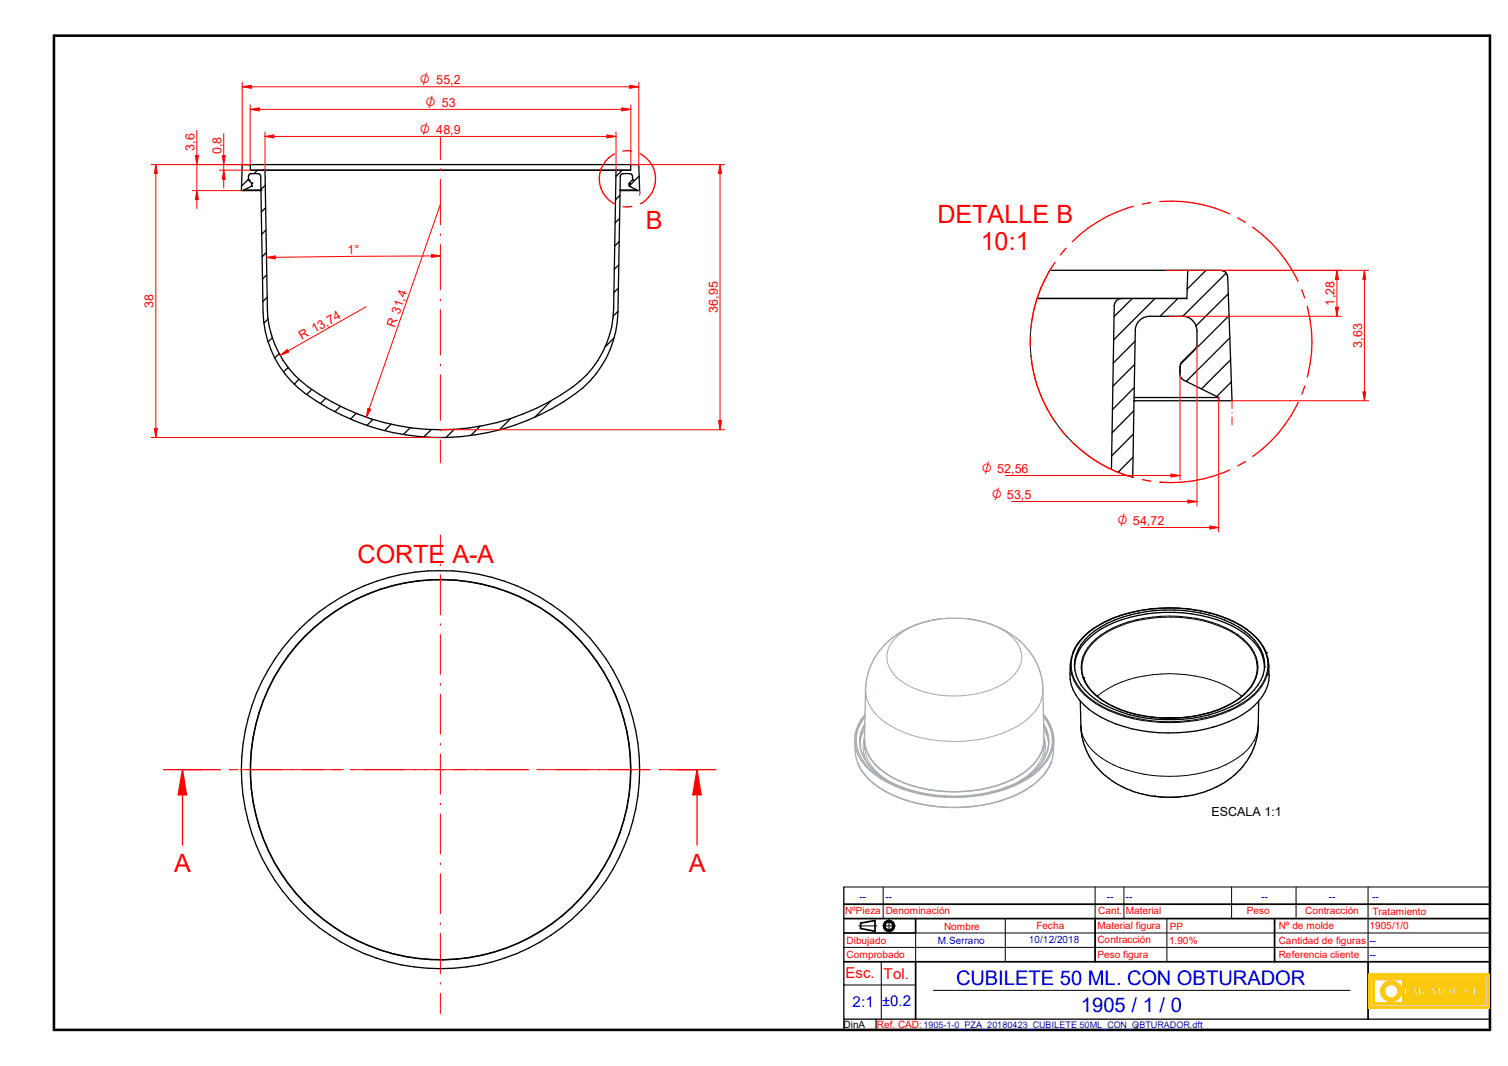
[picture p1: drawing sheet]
<svg xmlns="http://www.w3.org/2000/svg" width="297mm" height="210mm" viewBox="0 0 297 210" stroke-linecap="round" stroke-linejoin="round" font-family="sans-serif">
<path d="M10.6 7h282.9v195.9h-282.9z" fill="none" stroke="#000" stroke-width=".51"/>
<g fill="none" stroke="#000" stroke-width=".34">
<path d="M166.2 178.1h127.3M166.2 189.5h127.3M166.2 183.8h14.1M166.2 181h127.3M169.5 181.9v1M172.3 181.4v2.1M251 181v8.5M269.5 189.5v11.3"/>
<circle cx="175.1" cy="182.4" r="1.07"/>
<circle cx="175.1" cy="182.4" r=".8"/>
</g>
<path d="M166.2 174.8v28.1h127.3v-28.1M166.2 200.8h127.3M172.6 200.8v2.1" fill="none" stroke="#000" stroke-width=".25"/>
<g fill="none" stroke="#000" stroke-width=".2">
<path d="M173.9 174.8v6.2M221.4 174.8v6.2M242.6 174.8v6.2M255.3 174.8v6.2M269.5 174.8v14.7M166.2 194.1h14.1M166.2 186.6h127.3M169.1 182.4h3.6M173.9 182.4h2.4M175.1 181.2v2.4M180.3 183.8v5.7M183.9 195.1h82"/>
<path d="M198 181v8.5M229.8 181v8.5"/>
</g>
<g fill="#faca0a">
<path d="M269.6 191.9v6.7h23.7v-6.7zM270 192.3h22.9v5.9h-22.9z" fill-rule="evenodd"/>
<path d="M270.3 192.6v5.3h22.3v-5.3zM289.3 195.9a.2 .2 0 0 1 .4 0 .2 .2 0 0 1-.4 0zM290.2 194.5h.4v1.4h.7v.2h-1.1zM291.4 195.9a.21 .21 0 0 1 .4 0 .21 .21 0 0 1-.4 0zM270.7 193h5.6v4.5h-5.6zM276.6 194.5h.7a.49 .49 0 0 1 .6 .5 .49 .49 0 0 1-.7 .5h-.1v.6h-.5zM278.4 194.5h.4l.4 1.6h-.4l-.1-.4h-.5l-.1 .4h-.2zM279.4 194.5h.4v.7l.6-.7h.2l-.4 .5 .6 1.1h-.6l-.3-.7-.1 .7h-.4zM280.8 195.2h.6v.2h-.6zM282 194.5h.3l.5 1.1 .6-1.1h.3l.2 1.6h-.5l-.1-1-.5 1h-.2l-.4-.9-.1 .9h-.4zM284.2 194.8a.9 .9 0 0 1 1.4-.1 .9 .9 0 0 1-.3 1.4 .89 .89 0 0 1-1.1-.2 .89 .89 0 0 1 0-1.1zM286.1 194.5h.5v1.4h.6v.2h-1.1zM288.2 194.6a.59 .59 0 0 1 1 .3l-.2 .1a.28 .28 0 0 0-.3-.4 .28 .28 0 0 0-.3 .3l.1 .1a.64 .64 0 0 1 .6 .3 .64 .64 0 0 1 0 .7 .58 .58 0 0 1-.6 .1 .58 .58 0 0 1-.4-.5l.2-.1a.28 .28 0 0 0 .2 .5 .28 .28 0 0 0 .3-.4 .64 .64 0 0 1-.6-.3 .64 .64 0 0 1 0-.7z" fill-rule="evenodd"/>
</g>
<g fill="none" stroke="#faca0a" stroke-width=".25">
<path d="M277.2 195.5h.1M277.2 195.5h-.1v.6h-.5v-1.6h.9a.48 .48 0 0 1 .4 .6 .48 .48 0 0 1-.6 .4M278.4 194.5h.4l.4 1.6h-.4l-.1-.4h-.5l-.1 .4h-.2zM279.8 195.5h.1M279.9 195.4l.3 .7h.6l-.6-1.1 .4-.5h-.2l-.6 .7v-.7h-.4v1.6h.4v-.6M282 194.5h.3l.5 1.1 .6-1.1h.3l.2 1.6h-.5l-.1-1-.5 1h-.2l-.4-.9-.1 .9h-.4zM284.2 194.8a.9 .9 0 0 1 1.4-.1 .9 .9 0 0 1-.3 1.4 .89 .89 0 0 1-1.1-.2 .89 .89 0 0 1 0-1.1zM288.3 195.7h.1M288.3 195.7v-.2l-.2 .1v.3l.6 .2M288.3 195.7l.3 .3M288.6 195.5h.1M288.6 196h.1"/>
<path d="M288.6 194.5l-.4 .1a.53 .53 0 0 0-.1 .6 .53 .53 0 0 0 .5 .3M288.6 195.5l.3 .3M288.7 194.5h.1M288.7 195h.1M288.7 196.1h.1M288.7 194.5l.4 .1 .1 .3M288.7 195a.6 .6 0 0 1 .4 1M288.9 195.8h.1M288.9 195.8l-.3 .2M289.1 196h.1M289.1 196l-.4 .1M289.2 194.9h.1"/>
<path d="M289.2 194.9l-.2 .1-.2-.4-.4 .1v.2l.3 .1"/>
</g>
<path d="M272.3 194.1a2.06 2.06 0 0 1 2.3-.8 2.06 2.06 0 0 1 1.5 1.9h-.8a1.34 1.34 0 0 0-2-1.1 1.34 1.34 0 0 0 0 2.3 1.34 1.34 0 0 0 2-1h.8a2.06 2.06 0 0 1-2.8 1.8 2.06 2.06 0 0 1-1-3.1z" fill-rule="evenodd" fill="#faca0a"/>
<path d="M272.7 193.7a2.04 2.04 0 0 1 2.1-.3 2.04 2.04 0 0 1 1.3 1.8h-.8a1.32 1.32 0 0 0-2-1.1 1.32 1.32 0 0 0 0 2.3 1.32 1.32 0 0 0 2-1h.8a2.04 2.04 0 0 1-3 1.7 2.04 2.04 0 0 1-.4-3.4z" fill="none" stroke="#faca0a" stroke-width=".25"/>
<path d="M277.1 194.6a.32 .32 0 0 1 .4 .4 .32 .32 0 0 1-.4 .3z" fill-rule="evenodd" fill="#faca0a"/>
<path d="M277.1 194.6l.4 .2-.2 .5h-.2z" fill="none" stroke="#faca0a" stroke-width=".25"/>
<path d="M278.4 194.9l.2 .7h-.4z" fill="#faca0a"/>
<path d="M278.4 194.9l.2 .7h-.4z" fill="none" stroke="#faca0a" stroke-width=".25"/>
<path d="M284.6 194.9l.1-.2a.49 .49 0 0 1 .8 .5 .65 .65 0 0 1-.5 .8 .69 .69 0 0 1-.4-1.1z" fill-rule="evenodd" fill="#faca0a"/>
<path d="M269.6 191.9h23.7v6.7h-23.7zM270 192.3h22.9v5.9h-22.9zM270.3 192.6h22.3v5.3h-22.3zM270.7 193h5.6v4.5h-5.6zM280.8 195.2h.6v.2h-.6zM284.7 194.7a.6 .6 0 0 1 .8 .6 .6 .6 0 0 1-.8 .6 .82 .82 0 0 1 0-1.2zM286.1 194.5h.5v1.4h.6v.2h-1.1zM289.3 195.8l.3-.1 .1 .3-.3 .1zM290.2 194.5h.4v1.4h.7v.2h-1.1zM291.5 195.8l.3-.1v.3l-.3 .1z" fill="none" stroke="#faca0a" stroke-width=".25"/>
<path d="M166.2 174.8h127.3M215.7 174.8v6.2M173.6 189.5v11.3M180.3 183.8h113.2" fill="none" stroke="#000" stroke-width=".2"/>
<path d="M169.5 182.9l2.8 .6M172.3 181.4l-2.8 .5M180.3 181v2.8M180.3 189.5v11.3M215.7 181v8.5" fill="none" stroke="#000" stroke-width=".34"/>
<g fill="none" stroke="#a4adb2" stroke-width=".25">
<path d="M185 122l1.9-.2 4.1 .2M185 122h.1M185 122a17 17 0 0 0-12.8 7.7 12.8 12.8 0 0 0-1.7 6.2l-.2 9.8M190.9 122l3 .6 1.5 .4a17 17 0 0 1 5.8 3.6l1.7 2a12.7 12.7 0 0 1 2.5 7.3l.2 9.8M191 122h.1M168.4 146l.2 3.1 .3 1.1M168.9 150.3l.1 .3a11.6 11.6 0 0 0 4.9 5.1 21.2 21.2 0 0 0 4.9 2.1 32.8 32.8 0 0 0 8.2 1.3h2a29.5 29.5 0 0 0 8.9-1.6l1.7-.6a17.9 17.9 0 0 0 4.7-2.9l1.4-1.4 .7-1.1 .6-1.2M169.2 142.9a6.1 6.1 0 0 0-.6 3.2M169.2 143l-.5 1.9M169.7 144.4l-.3 1.9M169.7 144.3a6.3 6.3 0 0 0 0 4M169.7 148.2a10.2 10.2 0 0 0 5.1 5.5"/>
<path d="M170.3 145.8a6.9 6.9 0 0 0 2.1 4.8M170.3 145.6a8.1 8.1 0 0 0 4 6.7M170.3 145.7v2M170.3 143l-.7 1.5M170.3 141.1l-1.1 1.8M170.3 141.2l-1.1 1.8M170.4 140.8a7.4 7.4 0 0 0 .9 11 24.4 24.4 0 0 0 14.8 5.3 28 28 0 0 0 17.5-4.5 8.5 8.5 0 0 0 3.9-7.9 8.7 8.7 0 0 0-2-3.9M173.1 151.3l2.4 1.7 1.3 .7M175.3 152.9l2.9 1.4M178 154.2a28.8 28.8 0 0 0 19.9 0M201.7 152.2a25.1 25.1 0 0 1-15.6 3.7 25.2 25.2 0 0 1-6.6-1.2M203.6 150.5a14.3 14.3 0 0 1-4.5 3.2"/>
<path d="M204.3 149.6l-.8 1-.9 .9M205.3 147.7l-.4 .9-.6 1.1M205.5 141.1l1.2 2M205.5 141.2l1.2 1.9M205.6 143a7.3 7.3 0 0 1 .9 3.3M205.6 145.7v.9l-.7 2.2M205.6 145.6l-.1 1.2M205.6 145.7v2M206.2 148.1a10.3 10.3 0 0 1-5.2 5.7 29.1 29.1 0 0 1-26.3-.1M206.2 144.3l.3 1.9M206.5 146.2l-.3 1.9M206.7 143.1a7.1 7.1 0 0 1-1.8 8.1 20.5 20.5 0 0 1-11.1 5.2 30.9 30.9 0 0 1-18.7-2.3 10.7 10.7 0 0 1-6.4-7.3l-.1-1"/>
<path d="M206.7 143.1l.6 2v1M207 150.3h.1M207.6 146l-.3 3.1-.3 1.1"/>
</g>
<g fill="none" stroke="#a4adb2" stroke-width=".2">
<path d="M170.5 135.9a8.7 8.7 0 0 0 5 7.1 27.3 27.3 0 0 0 20.6 1.9 14.2 14.2 0 0 0 8.6-6 6.6 6.6 0 0 0 .7-3M185 122a14 14 0 0 0-9.1 4.2 5.1 5.1 0 0 0 .8 7.4 18.5 18.5 0 0 0 14.2 3.3 14.2 14.2 0 0 0 9-4.1 5 5 0 0 0-.7-7.4 14.7 14.7 0 0 0-8.2-3.4M170.3 145.2a6.4 6.4 0 0 0 .6 5.3M170.3 143.7l-.8 1.7-.1 .9M170.3 147.7a8.7 8.7 0 0 0 4.3 5.9M170.3 142.9l-.6 1.5M170.3 142.5a6.8 6.8 0 0 0 1.1 8.7l1 .9 2.3 1.6M170.3 142.8l-.6 1.5M205.6 143.7l.4 .8 .5 1.8M205.6 142.9l.6 1.6M205.6 142.5a6.9 6.9 0 0 1-1.4 8.9l-2 1.7-1.2 .7M205.6 142.8l.6 1.5"/>
<path d="M205.6 145.2a6 6 0 0 1-.6 5.3M205.6 147.7a8.9 8.9 0 0 1-4.3 6M207 150.2a11.9 11.9 0 0 1-6.5 6.2 30.6 30.6 0 0 1-26.4-.7 11.6 11.6 0 0 1-5.2-5.5"/>
</g>
<g fill="none" stroke="#000" stroke-width=".25">
<path d="M74.9 116.1a37.1 37.1 0 0 0-16.6 11.2M79.8 114.8a38.5 38.5 0 0 0-16 7.2M79.8 114.9l-2.4 .5M84.9 114.3l-5.1 .6M84.9 114.3a37.1 37.1 0 0 1 27.7 10.2M84.9 114.2l-5.1 .6M87.4 114.2a37.5 37.5 0 0 1 12.4 2.3M102.1 117.4a37.3 37.3 0 0 1 12.2 8.9M51.9 138a38.7 38.7 0 0 0-2.5 12.4M51.9 138a36.9 36.9 0 0 0-2.6 12.4M58.3 127.3a39.3 39.3 0 0 0-6.4 10.7M58.3 127.2a36.3 36.3 0 0 0-6.4 10.8"/>
<path d="M61.9 123.6l-1.9 1.7-1.7 1.9M114.3 126.3l3.2 4 1.4 2.1M114.3 126.3l3.2 3.9 1.4 2.1M118.9 132.4a38.6 38.6 0 0 1 4 9.2M49.3 152.9a36.8 36.8 0 0 0 2.6 12.3M49.3 150.4v2.5M49.4 152.9l.5 5 .5 2.5M122.9 141.6l1 5M122.9 141.6l.6 2.5 .4 2.5M123.5 159.2l-.6 2.4M123.9 146.6l.3 5M123.9 156.7l-1 4.9"/>
<path d="M124.2 151.6l-.3 5.1M51 162.9l.9 2.3M51.9 165.2a38.2 38.2 0 0 0 11.9 16.1M51.9 165.2a36.6 36.6 0 0 0 10 14.5M118.9 170.9a37.5 37.5 0 0 1-16.8 14.9M118.9 170.9a36.9 36.9 0 0 1-16.8 14.9M122.9 161.6a38.6 38.6 0 0 1-4 9.3M63.8 181.2a37.1 37.1 0 0 0 13.6 6.7M63.8 181.3a37.1 37.1 0 0 0 13.6 6.6M77.4 187.9l2.4 .6 2.5 .3M79.8 188.4l5.1 .7h2.5M84.9 189l2.5 .1"/>
<path d="M92.4 188.6l-5 .5M94.9 188.2l-2.5 .5-5 .4M102.1 185.8l-4.7 1.7-2.5 .7M102.1 185.8l-2.3 1-4.9 1.4"/>
<circle cx="86.8" cy="151.6" r="39.2"/>
</g>
<g fill="none" stroke="#f00" stroke-width=".2">
<path d="M86.7 105.4v3.9M86.7 111.1v.3M86.7 113.2v7.9M86.7 122.9v.3M86.7 125v7.9M86.7 134.7v.3M86.7 136.8v7.9M35.9 151.6h7.5M45.2 151.6h1.7M47.3 151.6h20.3M69 151.6h35.2M86.7 146.5v.3"/>
<path d="M86.7 148.5v8M86.7 158.2v.3M105.7 151.6h2M107.8 151.6h20.3M129.8 151.6h7.5M86.7 160.4v7.8M86.7 170v.3M86.7 172.1v7.9M86.7 181.8v.3M86.7 183.9v7.9M86.7 193.6v.3M86.7 195.7v4"/>
</g>
<path d="M39.6 151.6h-3.7v14.9M133.6 151.6h3.7" fill="none" stroke="#f00" stroke-width=".25"/>
<path d="M35.9 151.6l.8 5h-1.6z" fill="#f00"/>
<path d="M35.9 151.6l.8 5h-1.6zM137.3 151.6v14.9" fill="none" stroke="#f00" stroke-width=".25"/>
<path d="M137.3 151.6l.8 5h-1.7z" fill="#f00"/>
<g fill="none" stroke="#f00" stroke-width=".25">
<path d="M121 30.3a5.5 5.5 0 0 0 0 9.8M122.7 29.8h1.7M126.1 30.3a5.5 5.5 0 0 1 .1 9.8M226.7 39.9l-1.7 .3M228.4 39.7a27.7 27.7 0 0 1 13.7 2.4M124.5 40.7h-1.8M207.8 51.6a27.2 27.2 0 0 0-4.8 13.1M210 48.9l-1.1 1.3M223.2 40.6a26.9 26.9 0 0 0-12 7M243.8 42.9l1.4 .9M246.7 44.7a27.3 27.3 0 0 1 9 10.7M256.4 57.1l.6 1.6"/>
<path d="M202.9 66.5v1.7M203.1 70a26.7 26.7 0 0 0 4.7 13.1M255.7 79.2a26.7 26.7 0 0 1-8.9 10.7M257 76l-.6 1.6M257.5 60.4a26.5 26.5 0 0 1 0 13.9M208.9 84.5l1.1 1.4M211.2 87.1a26.9 26.9 0 0 0 12.1 7M225 94.5l1.7 .3M228.5 95h.1M242.2 92.6a28 28 0 0 1-13.7 2.4M245.3 90.9l-1.5 .9M32.2 151.6h3.7"/>
<path d="M137.3 151.6l.8 5h-1.7zM137.3 151.6h3.7"/>
</g>
<g fill="none" stroke="#000" stroke-width=".25">
<path d="M48 37.4h3.4M48 37.4v.1M48.9 35.4h.1M48.9 35.3l-1.3 1.4M48.9 35.4v-.6a.58 .58 0 0 1 .6-.6h1.3a.58 .58 0 0 1 .6 .6v2.7M49 35.5h.1M49 35.5l.5 .6M49.3 32.4v1.1h74.9v-1.1M49.4 36.7l-1.4 .7M49.5 36.7h.1M49.5 36.1h.1M49.6 36.1h.1"/>
<path d="M49.6 36.2h.1M49.6 36.2l-.1 .5M50.7 33.5l-.7 .7M51.4 37.5h.1M51.4 37.5h-3.9l.3-5h77.9l.3 5h-3.9M51.4 37.5l.4 24a20.8 20.8 0 0 0 2.3 9M51.9 33.5l.3 .3 .5 27a19.9 19.9 0 0 0 10.3 17 44.5 44.5 0 0 0 26.5 6.8M52.2 36.5l-.8 .8M121.6 33.5l-.3 .3-.4 27a19.9 19.9 0 0 1-10.4 17 44.2 44.2 0 0 1-21 6.8M122.1 38.5l-.9 .8M122.1 37.5h.1M122.1 37.4h3.3"/>
<path d="M122.1 37.5l-.4 24a20.6 20.6 0 0 1-10.6 17.6 45.1 45.1 0 0 1-52.4-2.7 21.1 21.1 0 0 1-4.6-5.9M122.6 33.5l-1.3 1.3M123.9 36.2h.1M123.9 36.2l.1 .5M124 36.2h.1M124 36.1h.1M124.1 36.7h.1M124.1 36.7l1.3 .7M124.5 35.5l-.5 .6M124.5 35.5h.1M124.6 35.4h.1M124.6 35.4v-.6a.58 .58 0 0 0-.6-.6h-1.3a.58 .58 0 0 0-.5 .6l-.1 2.7"/>
<path d="M125.4 37.4l.1 .1M125.9 34.7l-1.9 1.9M52.3 40.9l-.8 .8M52.4 45.3l-.8 .8M52.5 49.7l-.9 .9M52.5 54.1l-.8 .9M52.6 58.6l-.8 .8M121.8 56.8l-.9 .8M121.9 52.2l-.9 .8M121.9 47.6l-.8 .9M122 43.1l-.8 .8M206.8 53.3h33.6a1.37 1.37 0 0 1 1.4 1.3l.9 24.4h-19.3"/>
<path d="M220.9 58.8a1.45 1.45 0 0 0-1.4 1.4l-.6 32.3M223 58.8l-3.6 3.6M227.5 58.8l-8.2 8.2M232 58.8l-3.5 3.5M233.9 53.3l-.1 5.5h-29.5M237.5 53.3l-3.7 3.7M241.5 53.8l-8.5 8.5M241.9 57.9l-6.4 6.3M52.8 62.9l-.8 .8M53.6 66.5l-.8 .9M55 69.7l-.9 .8M56.8 72.4l-1 .9"/>
<path d="M58.9 74.7l-.9 1M61.4 76.7l-1 1M64.1 78.5l-1 1M108.6 78.9l-3.3 3.3M120.9 66.5l-1.7 1.8M121.7 61.3l-.9 1M223.4 79h.1M223.4 76.4l-4.3 4.3M223.4 78.3h16.6M223.5 71.8l-4.3 4.3M223.6 67.2l-4.4 4.3M240 78.3l-6.8-3.4a1.35 1.35 0 0 1-.8-1.2 3.1 3.1 0 0 1 .3-2.2l2.9-3.1 .2-.6v-2.6a2.89 2.89 0 0 0-2.9-2.9h-6.5a2.82 2.82 0 0 0-2.8 2.8l-.5 28.9"/>
<path d="M240 78.3l.1 .7M242.1 62.2l-9.6 9.6M242.2 66.5l-8.6 8.6M242.4 70.9l-5.8 5.7M242.5 75.2l-2.9 2.9M67.1 80.1l-1.1 1M70.1 81.4l-1.1 1.1M73.4 82.6l-1.1 1.2M77 83.6l-1.2 1.2M80.8 84.2l-1.3 1.4M85 84.6l-1.5 1.5M89.5 84.6l-1.6 1.5"/>
<path d="M94.6 83.9l-1.8 1.9M100.6 82.5l-2.3 2.2M223.1 90.1l-2.9 2.9M223.2 85.5l-4.3 4.3M223.3 80.9l-4.3 4.4M210.8 130.8l.1 1.1 .2 1.1M210.8 130.8a8.9 8.9 0 0 0 3.7 8.9 27.6 27.6 0 0 0 19.2 4.5 24 24 0 0 0 13.3-5.1 7.9 7.9 0 0 0 2.9-6.3v-2M211.3 128.6l-.5 2.2M211.6 131a8.4 8.4 0 0 0 4 6.7 25.5 25.5 0 0 0 15.6 4.1 24.9 24.9 0 0 0 13.9-4.1 8.1 8.1 0 0 0 3.9-7.7 9.7 9.7 0 0 0-5.1-6.5 29.1 29.1 0 0 0-27.1 0 10 10 0 0 0-5.1 6.5l-.1 1.5M211.7 130.5a10.8 10.8 0 0 1 6.4-7.2 29.9 29.9 0 0 1 24.5 0 12.8 12.8 0 0 1 5.7 5.1l.7 2v1M212.8 138.1l.2 6.2a12.7 12.7 0 0 0 1.2 4l.6 1.1a14.5 14.5 0 0 0 5.7 5.3l3.1 1.4 3.8 .8M213.4 129.8a5.9 5.9 0 0 0 0 3.8"/>
<path d="M213.4 133.6h.1M247.4 133.3l-.1 .2a9.1 9.1 0 0 1-2.9 3.8l-.4 .4a20.3 20.3 0 0 1-7.6 3.1l-1.8 .4-3.5 .3a31.5 31.5 0 0 1-6.4-.6 16.7 16.7 0 0 1-10.4-5.6l-.9-1.7M247.4 130a5.8 5.8 0 0 1 0 3.4M247.9 138.1l-.1 5.7-.2 1.3-.5 1.9a13.1 13.1 0 0 1-2.2 3.9l-1.5 1.6a18.3 18.3 0 0 1-10.1 4.4M249 131.4h.1M249.3 128.5a11.2 11.2 0 0 0-4.7-5.1l-2.4-1.3-2.3-.9-3.8-.9a35.5 35.5 0 0 0-8.8-.4l-2.8 .4-3.7 .9-2.7 1.1-2.1 1.1a11.8 11.8 0 0 0-4.6 4.9l-.1 .3M249.4 128.6h.1M249.4 128.7a6.2 6.2 0 0 1 .2 4.3M227.4 156.9h.1M227.4 156.9l2 .2 3.9-.2M233.3 156.9h.1"/>
</g>
<g fill="none" stroke="#f00" stroke-width=".2">
<path d="M47.7 16.2v16.5M47.7 17.1l1.8-.3v.6zM125.8 16.2v16.5M86.7 27v4.5M86.7 33.2v.4M86.7 35.3v9M126 38h.1M126 37.5v.3M126 38.2v.3M86.7 46.1v.3M86.7 48.2v8.9M86.7 58.9v.3"/>
<path d="M86.7 61v8.9M86.7 71.8v.3M86.7 73.8v9M242.7 79v1.5M86.7 84.6v.3M86.7 86.7v4.5M242.7 81.3v.1M242.7 82.2v1.5"/>
</g>
<path d="M206.8 53.3a27.8 27.8 0 0 0 16.3 40.8M211.1 133a12.3 12.3 0 0 0 7.4 7 31.4 31.4 0 0 0 23.7 0 13.6 13.6 0 0 0 7-6l.4-1M213.4 129.8a10.4 10.4 0 0 1 5.9-5.9 27.7 27.7 0 0 1 22.3 .1 10.7 10.7 0 0 1 5.8 6M213.5 125.5a20.9 20.9 0 0 1 11-5.2 30.5 30.5 0 0 1 18.7 2.3 11.7 11.7 0 0 1 6.2 6.3 7.6 7.6 0 0 1-2.6 8 23.2 23.2 0 0 1-13.3 5.1 29.8 29.8 0 0 1-16.7-3 10.9 10.9 0 0 1-5.6-6.5 7.3 7.3 0 0 1 2.3-7zM215 126.7a19 19 0 0 1 11.9-5.1 25.6 25.6 0 0 1 16.9 3.5 8.2 8.2 0 0 1 4 6.3 8 8 0 0 1-4 6.4 24.5 24.5 0 0 1-15.2 3.6 21.6 21.6 0 0 1-12.7-4.4 6.7 6.7 0 0 1-2.2-8.5zM216.1 137.2a22.2 22.2 0 0 1 14.2-4.5 22.4 22.4 0 0 1 14.3 4.5M212.9 143a8.1 8.1 0 0 0 4 6.3 25.7 25.7 0 0 0 16.8 3.5 20.1 20.1 0 0 0 12-5.1 7.5 7.5 0 0 0 2.1-4.7M227.4 156.9a20.6 20.6 0 0 0 5.9 0M228.4 141.4h3.8" fill="none" stroke="#000" stroke-width=".2"/>
<path d="M47.7 17.1l1.8-.3v.6z" fill="#f00"/>
<path d="M124 16.8l1.8 .3-1.8 .3z" fill="none" stroke="#f00" stroke-width=".2"/>
<path d="M124 16.8l1.8 .3-1.8 .3z" fill="#f00"/>
<path d="M47.7 17.1h78.1M49.3 20.7v11.7M49.3 21.5l1.8-.2v.5zM124.2 20.7v11.7" fill="none" stroke="#f00" stroke-width=".2"/>
<path d="M49.3 21.5l1.8-.2v.5z" fill="#f00"/>
<path d="M122.5 21.3l1.7 .2-1.7 .3z" fill="none" stroke="#f00" stroke-width=".2"/>
<path d="M122.5 21.3l1.7 .2-1.7 .3z" fill="#f00"/>
<path d="M49.3 21.5h74.9M232.4 73.7v20.9M230.6 93.4l1.8 .3-1.8 .3z" fill="none" stroke="#f00" stroke-width=".2"/>
<path d="M230.6 93.4l1.8 .3-1.8 .3z" fill="#f00"/>
<path d="M235.8 67.8v31.9M198 93.7h34.4M234 98.5l1.8 .3-1.8 .3z" fill="none" stroke="#f00" stroke-width=".2"/>
<path d="M234 98.5l1.8 .3-1.8 .3z" fill="#f00"/>
<path d="M86.7 40.3l-14.6 41.9M72.5 80.4l.5 .2-.9 1.6zM199.3 98.8h36.5" fill="none" stroke="#f00" stroke-width=".2"/>
<path d="M72.5 80.4l.5 .2-.9 1.6z" fill="#f00"/>
<path d="M55.2 70l1.4-1.1 .3 .5zM72.1 60.5l-16.9 9.5" fill="none" stroke="#f00" stroke-width=".2"/>
<path d="M55.2 70l1.4-1.1 .3 .5z" fill="#f00"/>
<path d="M85 50.1l1.7 .3-1.7 .3z" fill="none" stroke="#f00" stroke-width=".2"/>
<path d="M85 50.1l1.7 .3-1.7 .3z" fill="#f00"/>
<path d="M52.5 50.7l1.7-.3v.6z" fill="none" stroke="#f00" stroke-width=".2"/>
<path d="M52.5 50.7l1.7-.3v.6z" fill="#f00"/>
<path d="M52.2 26v7.8M52.2 26.9l1.7-.3v.6zM121.3 26v7.8M86.7 50.4l-34.2 .3" fill="none" stroke="#f00" stroke-width=".2"/>
<path d="M52.2 26.9l1.7-.3v.6z" fill="#f00"/>
<path d="M119.5 26.6l1.8 .3-1.8 .3z" fill="none" stroke="#f00" stroke-width=".2"/>
<path d="M119.5 26.6l1.8 .3-1.8 .3z" fill="#f00"/>
<path d="M29.8 32.4h19.5M30.7 32.4l.3 1.8h-.6zM52.2 26.9h69.1M29.8 86.2h56.9" fill="none" stroke="#f00" stroke-width=".2"/>
<path d="M30.7 32.4l.3 1.8h-.6z" fill="#f00"/>
<path d="M30.4 84.4h.6l-.3 1.8z" fill="none" stroke="#f00" stroke-width=".2"/>
<path d="M30.4 84.4h.6l-.3 1.8z" fill="#f00"/>
<path d="M30.7 32.4v53.8M37.9 32.4h11.4M37.9 37.5h9.6M38.5 30.6h.6l-.3 1.8z" fill="none" stroke="#f00" stroke-width=".2"/>
<path d="M38.5 30.6h.6l-.3 1.8z" fill="#f00"/>
<path d="M38.8 37.5l.3 1.8h-.6z" fill="none" stroke="#f00" stroke-width=".2"/>
<path d="M38.8 37.5l.3 1.8h-.6z" fill="#f00"/>
<path d="M38.8 25.7v15.4M43.2 32.4h6.1M43.2 33.5h6.1M43.8 30.6h.6l-.3 1.8z" fill="none" stroke="#f00" stroke-width=".2"/>
<path d="M43.8 30.6h.6l-.3 1.8z" fill="#f00"/>
<path d="M44.1 33.5l.3 1.8h-.6z" fill="none" stroke="#f00" stroke-width=".2"/>
<path d="M44.1 33.5l.3 1.8h-.6z" fill="#f00"/>
<path d="M44.1 26.3v10.7M124.2 32.4h18.5M141.8 32.4l.3 1.8h-.6zM86.7 84.7h56" fill="none" stroke="#f00" stroke-width=".2"/>
<path d="M141.8 32.4l.3 1.8h-.6z" fill="#f00"/>
<path d="M141.5 82.9h.6l-.3 1.8z" fill="none" stroke="#f00" stroke-width=".2"/>
<path d="M141.5 82.9h.6l-.3 1.8z" fill="#f00"/>
<path d="M141.8 32.4v52.3M240 78.3v26.5M238.3 103.6l1.7 .3-1.7 .3z" fill="none" stroke="#f00" stroke-width=".2"/>
<path d="M238.3 103.6l1.7 .3-1.7 .3z" fill="#f00"/>
<path d="M240.4 53.3h29.2M268.7 53.3l.3 1.7h-.6zM242.7 79h26.9M224.7 103.9h15.3" fill="none" stroke="#f00" stroke-width=".2"/>
<path d="M268.7 53.3l.3 1.7h-.6z" fill="#f00"/>
<path d="M268.4 77.2h.6l-.3 1.8z" fill="none" stroke="#f00" stroke-width=".2"/>
<path d="M268.4 77.2h.6l-.3 1.8z" fill="#f00"/>
<path d="M229.5 53.3h34.7M268.7 53.3v25.7M230.3 62.3h33.9M263 60.5h.6l-.3 1.8z" fill="none" stroke="#f00" stroke-width=".2"/>
<path d="M263 60.5h.6l-.3 1.8z" fill="#f00"/>
<path d="M263.3 53.3l.3 1.7h-.6z" fill="none" stroke="#f00" stroke-width=".2"/>
<path d="M263.3 53.3l.3 1.7h-.6z" fill="#f00"/>
<path d="M263.3 53.3v9" fill="none" stroke="#f00" stroke-width=".2"/>
<g font-size="5" fill="#f00">
<text x="127.2" y="45.2">B</text>
<text x="184.6" y="44">DETALLE B</text>
<text x="193.2" y="49.3">10:1</text>
<text x="70.4" y="110.8">CORTE A-A</text>
<text x="34.3" y="171.8">A</text>
<text x="135.7" y="171.8">A</text>
</g>
<g font-size="4" fill="#00f">
<text x="188.3" y="194">CUBILETE 50 ML. CON OBTURADOR</text>
<text x="212.9" y="199.3">1905 / 1 / 0</text>
</g>
<g font-size="3" fill="#f00">
<text x="166.5" y="192.7">Esc.</text>
<text x="174" y="192.8">Tol.</text>
</g>
<g font-size="3" fill="#00f">
<text x="167.9" y="198.4">2:1</text>
<text x="173.7" y="198.2">±0.2</text>
</g>
<g font-size="2.7" fill="#f00">
<text x="82.7" y="16.6">O 55,2</text>
<text x="83.8" y="21.1">O 53</text>
<text x="82.7" y="26.4">O 48,9</text>
<text x="193.4" y="93.3">O 52,56</text>
<text x="195.3" y="98.4">O 53,5</text>
<text x="220.1" y="103.5">O 54,72</text>
</g>
<g font-size="2.5" fill="#f00">
<text x="38.3" y="29.7" transform="rotate(-90 38.3 29.7)">3,6</text>
<text x="43.6" y="30.4" transform="rotate(-90 43.6 30.4)">0,8</text>
<text x="68.4" y="50.1">1°</text>
<text x="30.2" y="60.7" transform="rotate(-90 30.2 60.7)">38</text>
<text x="77.8" y="64.7" transform="rotate(-71 77.8 64.7)">R 31,4</text>
<text x="141.4" y="61.6" transform="rotate(-90 141.4 61.6)">36,95</text>
<text x="262.8" y="60.2" transform="rotate(-90 262.8 60.2)">1,28</text>
<text x="59.4" y="67.1" transform="rotate(-29 59.4 67.1)">R 13,74</text>
<text x="268.3" y="68.5" transform="rotate(-90 268.3 68.5)">3,63</text>
</g>
<text font-size="2.5" x="238.6" y="160.8">ESCALA 1:1</text>
<g font-size="2" fill="#00f">
<text x="169.3" y="177.2">--</text>
<text x="174.4" y="177.2">--</text>
<text x="218" y="177.2">--</text>
<text x="221.7" y="177.2">--</text>
<text x="248.4" y="177.2">--</text>
<text x="261.7" y="177.2">--</text>
<text x="270.3" y="177.3">--</text>
<text x="184.7" y="185.9">M.Serrano</text>
<text x="202.6" y="185.8">10/12/2018</text>
<text x="269.7" y="185.9">--</text>
<text x="269.8" y="188.8">--</text>
</g>
<g font-size="2" fill="#f00">
<text x="166.5" y="180.1">NºPieza</text>
<text x="166.8" y="185.9">Dibujado</text>
<text x="174.5" y="180.1">Denominación</text>
<text x="185.9" y="183.1">Nombre</text>
<text x="204.1" y="183">Fecha</text>
<text x="216.2" y="183">Material figura</text>
<text x="216.2" y="185.8">Contracción</text>
<text x="216.3" y="180.1">Cant.</text>
<text x="221.7" y="180.1">Material</text>
<text x="230.3" y="185.9">1.90%</text>
<text x="230.4" y="183.1">PP</text>
<text x="245.6" y="180.1">Peso</text>
<text x="251.9" y="183.1">Nº de molde</text>
<text x="251.9" y="185.9">Cantidad de figuras</text>
<text x="257.1" y="180.1">Contracción</text>
<text x="269.7" y="183.1">1905/1/0</text>
<text x="270.3" y="180.3">Tratamiento</text>
<text x="166.8" y="188.7">Comprobado</text>
<text x="216.2" y="188.7">Peso figura</text>
<text x="251.9" y="188.8">Referencia cliente</text>
<text x="172.7" y="202.5">Ref. CAD:1905-1-0_PZA_20180423_CUBILETE 50ML_CON_OBTURADOR.dft</text>
</g>
<text font-size="2" x="166.2" y="202.5">DinA</text>
<text font-size="1.3" x="223.5" y="202.7">3</text>
</svg>
